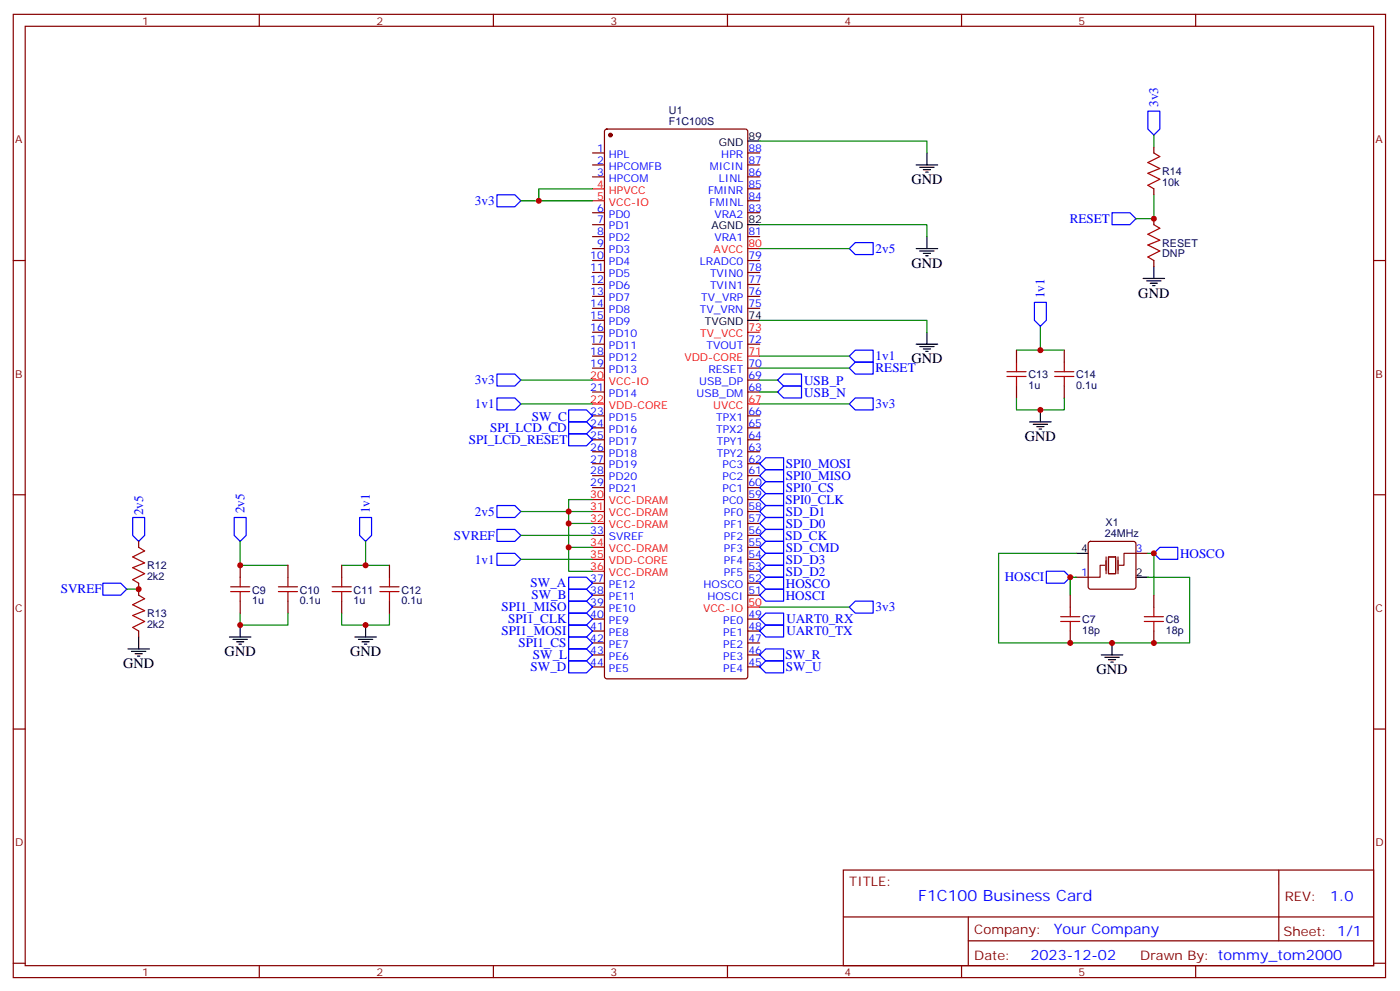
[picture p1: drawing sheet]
<svg xmlns="http://www.w3.org/2000/svg" width="414mm" height="293mm" viewBox="0 0 414 293" stroke-linecap="round" stroke-linejoin="round" font-family="sans-serif">
<g fill="none" stroke="#870000" stroke-width=".35">
<path d="M3.9 4.2h405.4v284.4h-405.4zM7.4 7.8h398.3v277.2h-398.3zM76.6 4.2v3.6M145.7 4.2v3.6M214.9 4.2v3.6M284 4.2v3.6M353.2 4.2v3.6M178.8 38.3l.4-.2h41l.6 .4 .1 161.2-.5 .6-41.2 .1-.6-.5-.1-161.1zM175 45.2h3.5M175 48.7h3.5M175 52.2h3.5M220.9 45.2h3.5"/>
<path d="M220.9 48.7h3.5M220.9 52.2h3.5M220.9 59.3h3.5M220.9 55.7h3.5M340.8 43.4v1.8M340.8 55.7v1.8M3.9 76.9h3.5M175 76.9h3.5M175 62.8h3.5M175 66.3h3.5M175 69.8h3.5M175 73.4h3.5"/>
<path d="M220.9 76.9h3.5M220.9 62.8h3.5M220.9 69.8h3.5M340.8 64.6v1.7M340.8 76.9v1.8M405.7 76.9h3.6M175 80.4h3.5M175 84h3.5M175 87.5h3.5M175 91h3.5M175 94.5h3.5M175 98.1h3.5"/>
<path d="M220.9 80.4h3.5M220.9 84h3.5M220.9 87.5h3.5M220.9 91h3.5M175 101.6h3.5M175 105.1h3.5M175 108.7h3.5M175 115.7h3.5M220.9 101.6h3.5M220.9 108.7h3.5M220.9 115.7h3.5M220.9 112.2h3.5"/>
<path d="M300.2 103.4v3.5M300.2 113.9v3.6M314.4 103.4v3.5M314.4 113.9v3.6M175 122.8h3.5M175 126.3h3.5M175 129.8h3.5M175 133.3h3.5M175 136.9h3.5M220.9 122.8h3.5M220.9 126.3h3.5M220.9 129.8h3.5"/>
<path d="M220.9 133.3h3.5M220.9 136.9h3.5M3.9 146h3.5M41 159.8v1.8M175 140.4h3.5M175 143.9h3.5M175 158h3.5M220.9 140.4h3.5M220.9 143.9h3.5M220.9 158h3.5M220.9 154.5h3.5M220.9 151h3.5"/>
<path d="M220.9 147.5h3.5M405.7 146h3.6M41 172.2v3.5M70.9 166.9v3.5M70.9 177.4v3.6M85.1 166.9v3.5M85.1 177.4v3.6M100.9 166.9v3.5M100.9 177.4v3.6M115 166.9v3.5M115 177.4v3.6M175 172.2h3.5"/>
<path d="M175 175.7h3.5M175 179.2h3.5M220.9 172.2h3.5M220.9 175.7h3.5M220.9 168.6h3.5M220.9 165.1h3.5M220.9 161.6h3.5M316.1 175.7v3.5M317.9 170.4h3.5M321.7 160l.4-.2h12.7l.5 .2 .2 .5v12.7l-.2 .5-.5 .2h-12.7l-.5-.2-.2-.5v-12.7zM335.5 163.3h3.6M340.8 175.7v3.5"/>
<path d="M41 186.3v1.7M175 182.7h3.5M175 186.3h3.5M175 189.8h3.5M175 193.3h3.5M175 196.8h3.5M220.9 182.7h3.5M220.9 186.3h3.5M220.9 189.8h3.5M220.9 193.3h3.5M220.9 196.8h3.5M316.1 186.3v3.5"/>
<path d="M340.8 186.3v3.5M3.9 215.2h3.5M405.7 215.2h3.6M249.1 256.8h156.6v28.2h-156.6zM377.7 256.8v20.9M249.1 270.7h156.5M286 277.7h119.6M286 270.7v14.1M3.9 284.3h3.5M76.6 285v3.6M145.7 285v3.6M214.9 285v3.6"/>
<path d="M284 285v3.6M353.2 285v3.6M405.7 284.3h3.6"/>
</g>
<circle cx="180.3" cy="39.9" r=".53" fill="#870000" stroke="#870000" stroke-width=".35"/>
<g fill="none" stroke="#f00" stroke-width=".35">
<path d="M175 55.7h3.5M175 59.3h3.5M220.9 73.4h3.5M220.9 98.1h3.5M175 112.2h3.5M175 119.2h3.5M220.9 119.2h3.5M220.9 105.1h3.5M175 147.5h3.5M175 151h3.5M175 154.5h3.5M175 161.6h3.5"/>
<path d="M175 165.1h3.5M175 168.6h3.5M220.9 179.2h3.5"/>
</g>
<g fill="none" stroke="#000" stroke-width=".35">
<path d="M220.9 41.6h3.5M270.6 48.7h6.4M271.7 49.4h4.2M272.7 50.1h2.1M273.4 50.8h.7M273.8 45.2v3.5M220.9 66.3h3.5M270.6 73.4h6.4M271.7 74.1h4.2M272.7 74.8h2.1M273.4 75.5h.7M273.8 69.8v3.6"/>
<path d="M340.8 78.7v3.5M220.9 94.5h3.5M273.8 98.1v3.5M337.6 82.2h6.4M338.7 82.9h4.2M339.8 83.6h2.1M340.5 84.3h.7M270.6 101.6h6.4M271.7 102.3h4.2M272.7 103h2.1M273.4 103.7h.7M304.1 124.5h6.4"/>
<path d="M305.2 125.2h4.2M306.2 125.9h2.2M307 126.6h.7M307.3 121v3.5M317.9 163.3h3.5M335.5 170.4h3.6M37.8 191.6h6.3M38.8 192.3h4.3M39.9 193h2.1M40.6 193.7h.7M41 188v3.6M67.8 188h6.3"/>
<path d="M68.8 188.7h4.3M69.9 189.4h2.1M70.6 190.1h.7M70.9 184.5v3.5M104.8 188h6.4M105.9 188.7h4.2M106.9 189.4h2.1M107.6 190.1h.7M108 184.5v3.5M325.3 193.3h6.3M326.4 194h4.2M327.4 194.7h2.1"/>
<path d="M328.1 195.4h.7M328.5 189.8v3.5"/>
</g>
<g fill="none" stroke="#00f" stroke-width=".35">
<path d="M339.1 32.8h3.5v5.3l-1.8 1.8-1.7-1.8zM146.8 57.5h5.3l1.7 1.8-1.7 1.7h-5.3zM250.9 73.4l1.7-1.8h5.3v3.5h-5.3zM328.5 62.8h5.3l1.7 1.8-1.7 1.7h-5.3zM305.5 89.3h3.6v5.2l-1.8 1.8-1.8-1.8zM146.8 117.5h5.3l1.7 1.7-1.7 1.8h-5.3zM146.8 110.4h5.3l1.7 1.8-1.7 1.7h-5.3zM229.7 112.2l1.8-1.8h5.2v3.5h-5.2zM229.7 115.7l1.8-1.8h5.2v3.6h-5.2zM250.9 105.1l1.7-1.7h5.3v3.5h-5.3zM250.9 119.2l1.7-1.7h5.3v3.5h-5.3zM250.9 108.7l1.7-1.8h5.3v3.5h-5.3z"/>
<path d="M168 128.1h5.2l1.8 1.7-1.8 1.8h-5.2zM168 124.5h5.2l1.8 1.8-1.8 1.8h-5.2zM168 121h5.2l1.8 1.8-1.8 1.7h-5.2zM224.4 136.9l1.8-1.8h5.3v3.5h-5.3zM39.2 152.8h3.5v5.2l-1.7 1.8-1.8-1.8zM69.2 152.8h3.5v5.2l-1.8 1.8-1.7-1.8zM106.2 152.8h3.5v5.2l-1.7 1.8-1.8-1.8zM146.8 149.2h5.3l1.7 1.8-1.7 1.8h-5.3zM146.8 156.3h5.3l1.7 1.7-1.7 1.8h-5.3zM224.4 154.5l1.8-1.7h5.3v3.5h-5.3zM224.4 158l1.8-1.7h5.3v3.5h-5.3zM224.4 151l1.8-1.8h5.3v3.6h-5.3z"/>
<path d="M224.4 140.4l1.8-1.8h5.3v3.6h-5.3zM224.4 143.9l1.8-1.7h5.3v3.5h-5.3zM224.4 147.5l1.8-1.8h5.3v3.5h-5.3zM30.4 172.2h5.3l1.7 1.7-1.7 1.8h-5.3zM146.8 163.3h5.3l1.7 1.8-1.7 1.8h-5.3zM168 177.4h5.2l1.8 1.8-1.8 1.8h-5.2zM168 173.9h5.2l1.8 1.8-1.8 1.7h-5.2zM168 170.4h5.2l1.8 1.8-1.8 1.7h-5.2zM224.4 172.2l1.8-1.8h5.3v3.5h-5.3zM224.4 161.6l1.8-1.8h5.3v3.5h-5.3zM224.4 165.1l1.8-1.8h5.3v3.6h-5.3zM224.4 168.6l1.8-1.7h5.3v3.5h-5.3z"/>
<path d="M226.2 173.9h5.3v3.5h-5.3l-1.8-1.7zM250.9 179.2l1.7-1.8h5.3v3.6h-5.3zM309.1 168.6h5.3l1.7 1.8-1.7 1.8h-5.3zM340.8 163.3l1.8-1.7h5.3v3.5h-5.3zM168 181h5.2l1.8 1.7-1.8 1.8h-5.2zM168 188h5.2l1.8 1.8-1.8 1.8h-5.2zM168 184.5h5.2l1.8 1.8-1.8 1.7h-5.2zM168 191.6h5.2l1.8 1.7-1.8 1.8h-5.2zM168 195.1h5.2l1.8 1.7-1.8 1.8h-5.2zM224.4 182.7l1.8-1.7h5.3v3.5h-5.3zM224.4 186.3l1.8-1.8h5.3v3.5h-5.3zM224.4 193.3l1.8-1.7h5.3v3.5h-5.3z"/>
<path d="M224.4 196.8l1.8-1.7h5.3v3.5h-5.3z"/>
</g>
<g fill="none" stroke="#008700" stroke-width=".35">
<path d="M340.8 39.9v3.5M153.8 59.3h21.2M175 55.7h-15.9v3.6M224.4 41.6h49.4v3.6M340.8 57.5v7.1h-5.3M224.4 66.3h49.4v3.5M224.4 73.4h26.5M224.4 94.5h49.4v3.6M307.3 96.3v7.1h-7.1M153.8 119.2h21.2M153.8 112.2h21.2M224.4 119.2h26.5"/>
<path d="M224.4 105.1h26.5M224.4 112.2h5.3M224.4 115.7h5.3M224.4 108.7h26.5M300.2 117.5v3.5h14.2v-3.5M307.3 103.4h7.1M70.9 159.8v7.1h14.2M108 159.8v7.1h-7.1M153.8 151h21.2M153.8 158h21.2M168 154.5h7M175 147.5h-7v21.1h7"/>
<path d="M37.4 173.9h3.6M108 166.9h7M153.8 165.1h21.2M168 161.6h7M224.4 179.2h26.5M317.9 170.4h-1.8v5.3M317.9 163.3h-22.9v26.5h56.4v-19.4h-12.3M339.1 163.3h1.7v12.4M70.9 181v3.5h14.2v-3.5M100.9 181v3.5h14.1v-3.5"/>
</g>
<path d="M326.4 166.9h-1.5v3.5h-3.5M326.7 164.4v4.9M327.4 164.4h2.1v4.9h-2.1zM330.2 164.4v4.9M335.5 163.3h-3.5v3.6h-1.4" fill="none" stroke="#870012" stroke-width=".35"/>
<g fill="none" stroke="#a10000" stroke-width=".35">
<path d="M340.8 45.2l1.8 1-3.5 1.8 3.5 1.7-3.5 1.5 3.5 1.7-3.5 1.8 1.7 1M340.8 66.3l1.8 1.1-3.5 1.7 3.5 1.8-3.5 1.4 3.5 1.8-3.5 1.7 1.7 1.1M297.4 111.1h5.7M297.4 109.7h5.7M300.2 106.9v2.8M300.2 111.1v2.8M311.5 111.1h5.7M311.5 109.7h5.7M314.4 106.9v2.8M314.4 111.1v2.8M41 161.6l1.7 1-3.5 1.8 3.5 1.8-3.5 1.4 3.5 1.7-3.5 1.8 1.8 1.1M41 175.7l1.7 1-3.5 1.8 3.5 1.8-3.5 1.4 3.5 1.7-3.5 1.8 1.8 1.1"/>
<path d="M68.1 174.6h5.7M68.1 173.2h5.7M70.9 170.4v2.8M70.9 174.6v2.8M82.2 174.6h5.7M82.2 173.2h5.7M85.1 170.4v2.8M85.1 174.6v2.8M98.1 174.6h5.7M98.1 173.2h5.7M100.9 170.4v2.8M100.9 174.6v2.8"/>
<path d="M112.2 174.6h5.7M112.2 173.2h5.7M115 170.4v2.8M115 174.6v2.8M316.1 179.2v2.8M340.8 179.2v2.8M313.3 183.4h5.6M313.3 182h5.6M316.1 183.4v2.9M338 183.4h5.6M338 182h5.6M340.8 183.4v2.9"/>
</g>
<g fill="#c00">
<circle cx="168" cy="151" r=".88"/>
<circle cx="168" cy="161.6" r=".88"/>
<circle cx="168" cy="154.5" r=".88"/>
<circle cx="328.5" cy="189.8" r=".88"/>
<circle cx="316.1" cy="170.4" r=".88"/>
<circle cx="340.8" cy="163.3" r=".88"/>
<circle cx="159.1" cy="59.3" r=".88"/>
<circle cx="108" cy="166.9" r=".88"/>
<circle cx="108" cy="184.5" r=".88"/>
<circle cx="307.3" cy="121" r=".88"/>
<circle cx="307.3" cy="103.4" r=".88"/>
<circle cx="70.9" cy="184.5" r=".88"/>
<circle cx="70.9" cy="166.9" r=".88"/>
<circle cx="41" cy="173.9" r=".88"/>
<circle cx="340.8" cy="64.6" r=".88"/>
<circle cx="316.1" cy="189.8" r=".88"/>
<circle cx="340.8" cy="189.8" r=".88"/>
</g>
<text font-size="4.6" fill="#00f" x="271.2" y="265.8">F1C100 Business Card</text>
<g font-size="4.2">
<text x="269.2" y="54.3">GND</text>
<text x="269.2" y="79">GND</text>
<text x="336.2" y="87.8">GND</text>
<text x="269.2" y="107.2">GND</text>
<text x="302.7" y="130.2">GND</text>
<text x="36.4" y="197.2">GND</text>
<text x="66.4" y="193.7">GND</text>
<text x="103.4" y="193.7">GND</text>
<text x="323.9" y="199">GND</text>
</g>
<g font-size="4.2" fill="#00f">
<text x="392.9" y="266.1">1.0</text>
<text x="311.3" y="275.6">Your Company</text>
<text x="304.3" y="283.4">2023-12-02</text>
</g>
<g font-size="3.9" fill="#00f">
<text x="342.1" y="31.6" transform="rotate(-90 342.1 31.6)">3v3</text>
<text x="140.3" y="60.5">3v3</text>
<text x="316" y="65.8">RESET</text>
<text x="258.6" y="74.6">2v5</text>
<text x="308.5" y="88" transform="rotate(-90 308.5 88)">1v1</text>
<text x="258.6" y="106.3">1v1</text>
<text x="140.3" y="113.5">3v3</text>
<text x="237.5" y="113.5">USB_P</text>
<text x="258.6" y="109.9">RESET</text>
<text x="237.5" y="117.1">USB_N</text>
<text x="140.3" y="120.5">1v1</text>
<text x="157.1" y="124.1">SW_C</text>
<text x="258.6" y="120.4">3v3</text>
<text x="138.5" y="131">SPI_LCD_RESET</text>
<text x="144.8" y="127.5">SPI_LCD_CD</text>
<text x="232.2" y="138.1">SPI0_MOSI</text>
<text x="232.2" y="141.7">SPI0_MISO</text>
<text x="232.1" y="148.7">SPI0_CLK</text>
<text x="232.2" y="145.2">SPI0_CS</text>
<text x="42.3" y="152.1" transform="rotate(-90 42.3 152.1)">2v5</text>
<text x="72.2" y="151.5" transform="rotate(-90 72.2 151.5)">2v5</text>
<text x="109.2" y="151.5" transform="rotate(-90 109.2 151.5)">1v1</text>
<text x="140.3" y="152.3">2v5</text>
<text x="232.2" y="155.8">SD_D0</text>
<text x="232.2" y="152.3">SD_D1</text>
<text x="134.1" y="159.3">SVREF</text>
<text x="232.1" y="159.3">SD_CK</text>
<text x="140.3" y="166.4">1v1</text>
<text x="232.2" y="162.8">SD_CMD</text>
<text x="232.2" y="166.4">SD_D3</text>
<text x="348.6" y="164.7">HOSCO</text>
<text x="156.7" y="173.4">SW_A</text>
<text x="232.1" y="173.5">HOSCO</text>
<text x="232.2" y="169.9">SD_D2</text>
<text x="296.8" y="171.6">HOSCI</text>
<text x="18" y="175.1">SVREF</text>
<text x="157" y="176.9">SW_B</text>
<text x="232.1" y="177">HOSCI</text>
<text x="148.2" y="180.5">SPI1_MISO</text>
<text x="150.1" y="184">SPI1_CLK</text>
<text x="232.3" y="184">UART0_RX</text>
<text x="258.6" y="180.4">3v3</text>
<text x="148.2" y="187.5">SPI1_MOSI</text>
<text x="153.1" y="191.1">SPI1_CS</text>
<text x="232.3" y="187.5">UART0_TX</text>
<text x="157.4" y="194.6">SW_L</text>
<text x="232.1" y="194.6">SW_R</text>
<text x="156.7" y="198.1">SW_D</text>
<text x="232.2" y="198.1">SW_U</text>
</g>
<g font-size="3.9" fill="#800">
<text x="250.9" y="261.4">TITLE:</text>
<text x="379.5" y="266.1">REV:</text>
<text x="287.8" y="275.6">Company:</text>
<text x="379.1" y="276.2">Sheet: 1/1</text>
<text x="287.8" y="283.3">Date:</text>
<text x="336.8" y="283.4">Drawn By: tommy_tom2000</text>
</g>
<g font-size="3.2" fill="#800">
<text x="42" y="7.2">1</text>
<text x="111.2" y="7.2">2</text>
<text x="180.3" y="7.2">3</text>
<text x="249.4" y="7.2">4</text>
<text x="318.6" y="7.2">5</text>
<text x="4.4" y="42.3">A</text>
<text x="406.3" y="42.3">A</text>
<text x="4.4" y="111.5">B</text>
<text x="406.3" y="111.5">B</text>
<text x="4.4" y="180.6">C</text>
<text x="406.3" y="180.6">C</text>
<text x="4.4" y="249.8">D</text>
<text x="406.3" y="249.8">D</text>
<text x="42" y="288">1</text>
<text x="111.2" y="288">2</text>
<text x="180.3" y="288">3</text>
<text x="249.4" y="288">4</text>
<text x="318.6" y="288">5</text>
</g>
<g font-size="3.2" fill="#000080">
<text x="197.6" y="33.7">U1</text>
<text x="197.6" y="36.9">F1C100S</text>
<text x="343.3" y="51.6">R14</text>
<text x="343.3" y="54.8">10k</text>
<text x="343.3" y="76">DNP</text>
<text x="343.3" y="72.8">RESET</text>
<text x="303.8" y="111.7">C13</text>
<text x="317.9" y="111.7">C14</text>
<text x="303.8" y="114.7">1u</text>
<text x="317.9" y="114.7">0.1u</text>
<text x="326.5" y="155.4">X1</text>
<text x="326.4" y="158.6">24MHz</text>
<text x="43.4" y="168">R12</text>
<text x="43.4" y="171.2">2k2</text>
<text x="74.5" y="178.2">1u</text>
<text x="74.5" y="175.2">C9</text>
<text x="88.6" y="178.2">0.1u</text>
<text x="88.6" y="175.2">C10</text>
<text x="104.5" y="178.2">1u</text>
<text x="104.5" y="175.2">C11</text>
<text x="118.6" y="178.2">0.1u</text>
<text x="118.6" y="175.2">C12</text>
<text x="43.4" y="185.3">2k2</text>
<text x="43.4" y="182.1">R13</text>
<text x="319.7" y="183.9">C7</text>
<text x="344.3" y="183.9">C8</text>
<text x="319.7" y="187.1">18p</text>
<text x="344.3" y="187.1">18p</text>
</g>
<g font-size="3.2">
<text x="221.1" y="41.3">89</text>
<text x="212.3" y="43">GND</text>
<text x="221.1" y="66">82</text>
<text x="210.1" y="67.7">AGND</text>
<text x="208.2" y="96">TVGND</text>
<text x="221.1" y="94.2">74</text>
<text x="319.4" y="163">4</text>
<text x="335.5" y="170">2</text>
</g>
<g font-size="3.2" fill="#00f">
<text x="176.4" y="44.8">1</text>
<text x="179.8" y="46.6">HPL</text>
<text x="213.1" y="46.6">HPR</text>
<text x="221.1" y="44.8">88</text>
<text x="176.4" y="48.3">2</text>
<text x="176.4" y="51.9">3</text>
<text x="179.8" y="50.1">HPCOMFB</text>
<text x="179.8" y="53.6">HPCOM</text>
<text x="209.6" y="50.1">MICIN</text>
<text x="212.3" y="53.6">LINL</text>
<text x="221.1" y="51.9">86</text>
<text x="221.1" y="48.3">87</text>
<text x="209.2" y="57.2">FMINR</text>
<text x="221.1" y="58.9">84</text>
<text x="221.1" y="55.4">85</text>
<text x="176.4" y="62.4">6</text>
<text x="176.4" y="66">7</text>
<text x="179.8" y="64.2">PD0</text>
<text x="209.6" y="60.7">FMINL</text>
<text x="211" y="64.2">VRA2</text>
<text x="221.1" y="62.4">83</text>
<text x="176.4" y="69.5">8</text>
<text x="179.8" y="67.7">PD1</text>
<text x="179.8" y="71.3">PD2</text>
<text x="211" y="71.3">VRA1</text>
<text x="221.1" y="69.5">81</text>
<text x="174.3" y="76.6">10</text>
<text x="176.4" y="73">9</text>
<text x="179.8" y="74.8">PD3</text>
<text x="221.1" y="76.6">79</text>
<text x="174.3" y="80.1">11</text>
<text x="174.3" y="83.6">12</text>
<text x="179.8" y="78.3">PD4</text>
<text x="179.8" y="81.8">PD5</text>
<text x="206.8" y="78.3">LRADC0</text>
<text x="209.7" y="81.8">TVIN0</text>
<text x="221.1" y="83.6">77</text>
<text x="221.1" y="80.1">78</text>
<text x="174.3" y="87.1">13</text>
<text x="179.8" y="85.4">PD6</text>
<text x="179.8" y="88.9">PD7</text>
<text x="207.1" y="88.9">TV_VRP</text>
<text x="209.7" y="85.4">TVIN1</text>
<text x="221.1" y="87.1">76</text>
<text x="174.3" y="90.7">14</text>
<text x="174.3" y="94.2">15</text>
<text x="179.8" y="92.4">PD8</text>
<text x="179.8" y="96">PD9</text>
<text x="206.7" y="92.4">TV_VRN</text>
<text x="221.1" y="90.7">75</text>
<text x="174.3" y="97.7">16</text>
<text x="174.3" y="101.2">17</text>
<text x="179.8" y="99.5">PD10</text>
<text x="221.1" y="101.2">72</text>
<text x="174.3" y="104.8">18</text>
<text x="179.8" y="103">PD11</text>
<text x="179.8" y="106.5">PD12</text>
<text x="208.7" y="103">TVOUT</text>
<text x="174.3" y="108.3">19</text>
<text x="179.8" y="110.1">PD13</text>
<text x="206.5" y="113.6">USB_DP</text>
<text x="209.2" y="110.1">RESET</text>
<text x="221.1" y="111.8">69</text>
<text x="221.1" y="108.3">70</text>
<text x="174.3" y="115.4">21</text>
<text x="179.8" y="117.1">PD14</text>
<text x="205.8" y="117.1">USB_DM</text>
<text x="221.1" y="115.4">68</text>
<text x="174.3" y="122.4">23</text>
<text x="174.3" y="125.9">24</text>
<text x="179.8" y="124.2">PD15</text>
<text x="211.5" y="124.2">TPX1</text>
<text x="221.1" y="125.9">65</text>
<text x="221.1" y="122.4">66</text>
<text x="174.3" y="129.5">25</text>
<text x="179.8" y="127.7">PD16</text>
<text x="179.8" y="131.2">PD17</text>
<text x="211.5" y="127.7">TPX2</text>
<text x="211.7" y="131.2">TPY1</text>
<text x="221.1" y="129.5">64</text>
<text x="174.3" y="133">26</text>
<text x="174.3" y="136.5">27</text>
<text x="179.8" y="134.8">PD18</text>
<text x="211.7" y="134.8">TPY2</text>
<text x="221.1" y="136.5">62</text>
<text x="221.1" y="133">63</text>
<text x="174.3" y="140.1">28</text>
<text x="174.3" y="143.6">29</text>
<text x="179.8" y="138.3">PD19</text>
<text x="179.8" y="141.8">PD20</text>
<text x="213.4" y="141.8">PC2</text>
<text x="213.4" y="138.3">PC3</text>
<text x="221.1" y="143.6">60</text>
<text x="221.1" y="140.1">61</text>
<text x="179.8" y="145.3">PD21</text>
<text x="213.4" y="148.9">PC0</text>
<text x="213.4" y="145.3">PC1</text>
<text x="221.1" y="147.1">59</text>
<text x="213.8" y="155.9">PF1</text>
<text x="213.8" y="152.4">PF0</text>
<text x="221.1" y="154.2">57</text>
<text x="221.1" y="150.6">58</text>
<text x="174.3" y="157.7">33</text>
<text x="179.8" y="159.5">SVREF</text>
<text x="213.8" y="159.5">PF2</text>
<text x="221.1" y="161.2">55</text>
<text x="221.1" y="157.7">56</text>
<text x="213.8" y="166.5">PF4</text>
<text x="213.8" y="163">PF3</text>
<text x="221.1" y="164.7">54</text>
<text x="335.5" y="163">3</text>
<text x="174.3" y="171.8">37</text>
<text x="179.8" y="173.6">PE12</text>
<text x="207.8" y="173.6">HOSCO</text>
<text x="213.8" y="170">PF5</text>
<text x="221.1" y="171.8">52</text>
<text x="221.1" y="168.3">53</text>
<text x="319.4" y="170">1</text>
<text x="174.3" y="175.3">38</text>
<text x="174.3" y="178.9">39</text>
<text x="179.8" y="177.1">PE11</text>
<text x="209" y="177.1">HOSCI</text>
<text x="221.1" y="175.3">51</text>
<text x="174.3" y="182.4">40</text>
<text x="174.3" y="185.9">41</text>
<text x="179.8" y="180.6">PE10</text>
<text x="179.8" y="184.1">PE9</text>
<text x="213.6" y="184.1">PE0</text>
<text x="221.1" y="185.9">48</text>
<text x="221.1" y="182.4">49</text>
<text x="174.3" y="189.4">42</text>
<text x="179.8" y="187.7">PE8</text>
<text x="179.8" y="191.2">PE7</text>
<text x="213.6" y="191.2">PE2</text>
<text x="213.6" y="187.7">PE1</text>
<text x="221.1" y="189.4">47</text>
<text x="174.3" y="193">43</text>
<text x="174.3" y="196.5">44</text>
<text x="179.8" y="194.7">PE6</text>
<text x="213.6" y="194.7">PE3</text>
<text x="221.1" y="196.5">45</text>
<text x="221.1" y="193">46</text>
<text x="179.8" y="198.3">PE5</text>
<text x="213.6" y="198.3">PE4</text>
</g>
<g font-size="3.2" fill="#f00">
<text x="176.4" y="55.4">4</text>
<text x="176.4" y="58.9">5</text>
<text x="179.8" y="57.2">HPVCC</text>
<text x="179.8" y="60.7">VCC-IO</text>
<text x="210.8" y="74.8">AVCC</text>
<text x="221.1" y="73">80</text>
<text x="206.8" y="99.5">TV_VCC</text>
<text x="221.1" y="97.7">73</text>
<text x="202.1" y="106.5">VDD-CORE</text>
<text x="221.1" y="104.8">71</text>
<text x="174.3" y="111.8">20</text>
<text x="179.8" y="113.6">VCC-IO</text>
<text x="174.3" y="118.9">22</text>
<text x="221.1" y="118.9">67</text>
<text x="179.8" y="120.7">VDD-CORE</text>
<text x="210.6" y="120.7">UVCC</text>
<text x="174.3" y="147.1">30</text>
<text x="179.8" y="148.9">VCC-DRAM</text>
<text x="174.3" y="150.6">31</text>
<text x="174.3" y="154.2">32</text>
<text x="179.8" y="152.4">VCC-DRAM</text>
<text x="179.8" y="155.9">VCC-DRAM</text>
<text x="174.3" y="161.2">34</text>
<text x="174.3" y="164.7">35</text>
<text x="179.8" y="163">VCC-DRAM</text>
<text x="179.8" y="166.5">VDD-CORE</text>
<text x="174.3" y="168.3">36</text>
<text x="179.8" y="170">VCC-DRAM</text>
<text x="221.1" y="178.9">50</text>
<text x="207.7" y="180.6">VCC-IO</text>
</g>
</svg>
